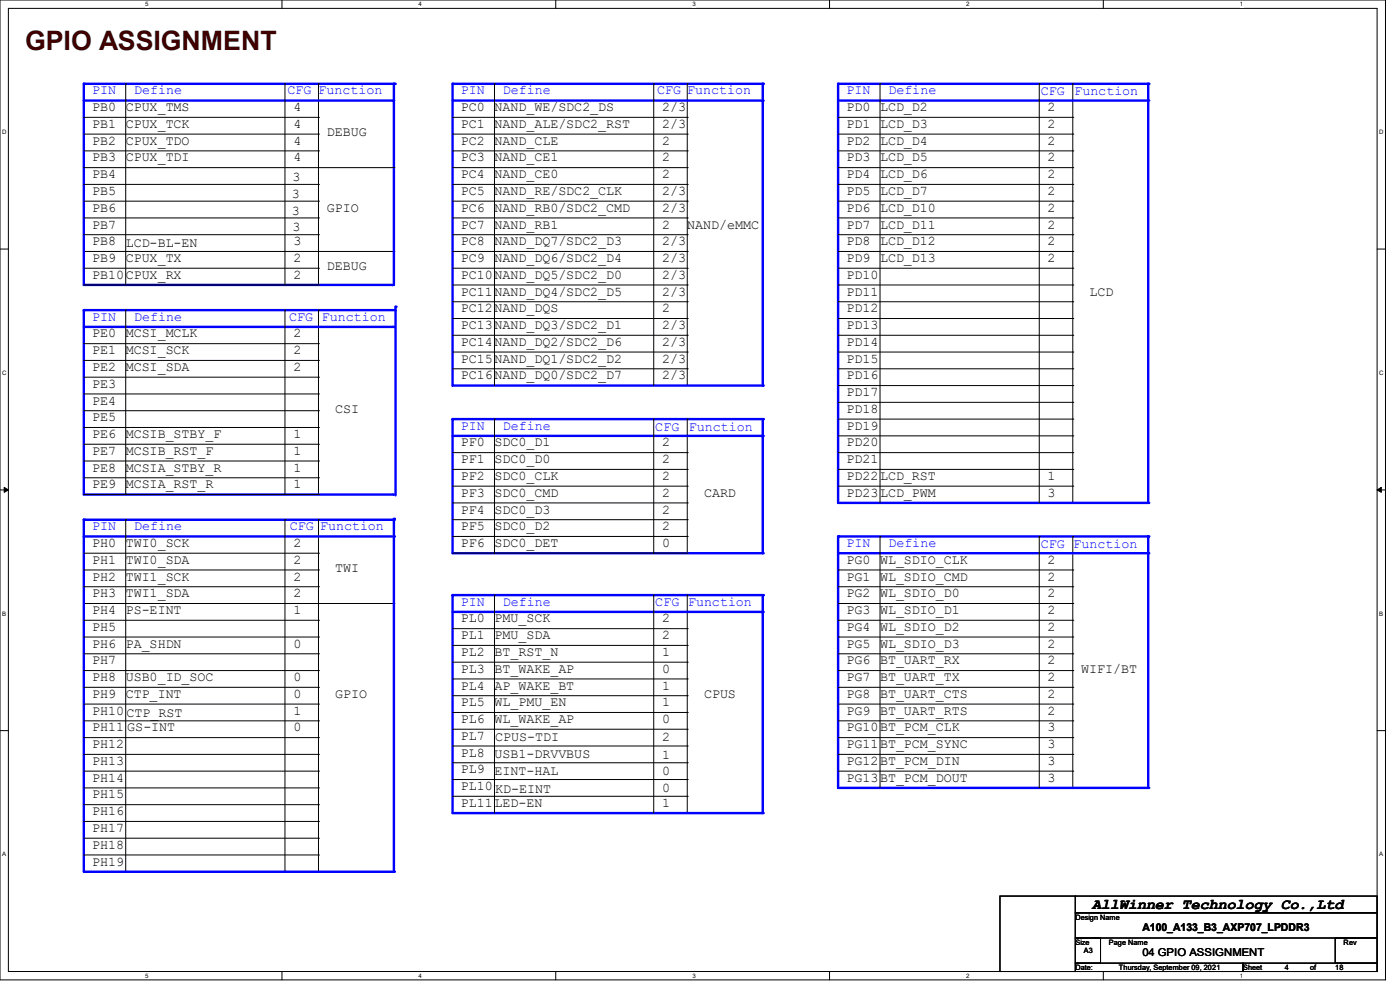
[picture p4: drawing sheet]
<svg xmlns="http://www.w3.org/2000/svg" width="297mm" height="210mm" viewBox="0 0 297 210" stroke-linecap="round" stroke-linejoin="round" font-family="sans-serif">
<path d="M0 0h293.9v207.9h-293.9zM1.8 1.8h290.3v204.3h-290.3z" fill="none" stroke="#000" stroke-width=".21"/>
<g fill="#fff">
<path d="M30.8 .2h.7v1.4h-.7z"/>
<path d="M30.8 206.2h.7v1.4h-.7z"/>
</g>
<path d="M59.8 0v1.8M59.8 206.1v1.8" fill="none" stroke="#000" stroke-width=".21"/>
<g fill="#fff">
<path d="M88.8 .2h.7v1.4h-.7z"/>
<path d="M88.8 206.2h.7v1.4h-.7z"/>
</g>
<path d="M117.9 0v1.8M117.9 206.1v1.8" fill="none" stroke="#000" stroke-width=".21"/>
<g fill="#fff">
<path d="M146.9 .2h.7v1.4h-.7z"/>
<path d="M146.9 206.2h.7v1.4h-.7z"/>
</g>
<path d="M176 0v1.8M176 206.1v1.8" fill="none" stroke="#000" stroke-width=".21"/>
<g fill="#fff">
<path d="M205 .2h.7v1.4h-.7z"/>
<path d="M205 206.2h.7v1.4h-.7z"/>
</g>
<path d="M234.1 0v1.8M234.1 206.1v1.8" fill="none" stroke="#000" stroke-width=".21"/>
<g fill="#fff">
<path d="M263.1 .2h.6v1.4h-.6z"/>
<path d="M263.1 206.2h.6v1.4h-.6z"/>
<path d="M.5 27.3h.9v1.4h-.9z"/>
<path d="M292.6 27.3h.9v1.4h-.9z"/>
<path d="M.5 78.4h.9v1.4h-.9z"/>
<path d="M292.6 78.4h.9v1.4h-.9z"/>
</g>
<path d="M0 52.8h1.8M292.1 52.8h1.8" fill="none" stroke="#000" stroke-width=".21"/>
<g fill="#fff">
<path d="M.5 129.5h.8v1.4h-.8z"/>
<path d="M292.6 129.5h.8v1.4h-.8z"/>
</g>
<path d="M0 103.9h1.8M292.1 103.9h1.8" fill="none" stroke="#000" stroke-width=".21"/>
<path d="M.9 103.4l.9 .5-.9 .5zM292.1 103.9l.9-.5v1z" fill="#000" stroke="#000" stroke-width=".21"/>
<g fill="#fff">
<path d="M.5 180.5h.8v1.4h-.8z"/>
<path d="M292.6 180.5h.8v1.4h-.8z"/>
</g>
<path d="M17.8 53.3h65.8M83.6 53.3h.1M17.8 128h65.8M83.6 128h.1M0 155h1.8M292.1 155h1.8" fill="none" stroke="#000" stroke-width=".21"/>
<path d="M96 17.8v64" fill="none" stroke="#00f" stroke-width=".51"/>
<circle cx="96" cy="17.8" r=".25" fill="#00f"/>
<path d="M96 17.8h65.8" fill="none" stroke="#00f" stroke-width=".51"/>
<circle cx="161.8" cy="17.8" r=".25" fill="#00f"/>
<path d="M161.8 17.8v64" fill="none" stroke="#00f" stroke-width=".51"/>
<circle cx="161.8" cy="17.8" r=".25" fill="#00f"/>
<g fill="none" stroke="#000" stroke-width=".21">
<path d="M145.8 17.8h.1M145.8 17.8v64M96 32h49.8M96 28.4h49.8M96 24.9h49.8M96 39.1h49.8M145.8 32h.1M145.8 28.4h.1M145.8 24.9h.1M145.8 39.1h.1M96 53.3h49.8M96 49.8h49.8"/>
<path d="M96 46.2h49.8M96 42.7h49.8M145.8 53.3h.1M145.8 49.8h.1M145.8 46.2h.1M145.8 42.7h.1"/>
</g>
<path d="M96 81.8h65.8" fill="none" stroke="#00f" stroke-width=".51"/>
<circle cx="161.8" cy="81.8" r=".25" fill="#00f"/>
<path d="M96 21.3h65.8" fill="none" stroke="#00f" stroke-width=".51"/>
<circle cx="161.8" cy="21.3" r=".25" fill="#00f"/>
<g fill="none" stroke="#000" stroke-width=".21">
<path d="M104.9 17.8h.1M104.9 17.8v64M138.7 17.8h.1M138.7 17.8v64M96 35.6h49.8M145.8 35.6h.1M96 56.9h49.8M145.8 56.9h.1M96 71.1h49.8M96 67.6h49.8M96 64h49.8M96 60.5h49.8"/>
<path d="M96 78.2h49.8M96 74.7h49.8M145.8 71.1h.1M145.8 67.6h.1M145.8 64h.1M145.8 60.5h.1M145.8 78.2h.1M145.8 74.7h.1"/>
</g>
<path d="M17.8 17.8v42.7" fill="none" stroke="#00f" stroke-width=".51"/>
<circle cx="17.8" cy="17.8" r=".25" fill="#00f"/>
<path d="M17.8 17.8h65.9" fill="none" stroke="#00f" stroke-width=".51"/>
<circle cx="83.7" cy="17.8" r=".25" fill="#00f"/>
<path d="M83.6 17.8v42.7" fill="none" stroke="#00f" stroke-width=".51"/>
<circle cx="83.6" cy="17.8" r=".25" fill="#00f"/>
<g fill="none" stroke="#000" stroke-width=".21">
<path d="M67.6 17.8h.1M67.6 17.8v42.7M17.8 32h49.8M17.8 28.4h49.8M17.8 24.9h49.8M17.8 39.1h49.8M67.6 32h.1M67.6 28.4h.1M67.6 24.9h.1M67.6 39.1h.1M17.8 49.8h49.8M17.8 46.2h49.8"/>
<path d="M17.8 42.7h49.8M67.6 49.8h.1M67.6 46.2h.1M67.6 42.7h.1"/>
</g>
<path d="M17.8 60.5h65.4" fill="none" stroke="#00f" stroke-width=".51"/>
<circle cx="83.2" cy="60.5" r=".25" fill="#00f"/>
<path d="M17.8 21.3h65.6" fill="none" stroke="#00f" stroke-width=".51"/>
<circle cx="83.4" cy="21.3" r=".25" fill="#00f"/>
<path d="M26.7 17.8h.1M26.7 17.8v42.7M60.5 17.8h.1M60.5 17.8v42.7M17.8 35.6h65.8M83.6 35.6h.1M17.8 56.9h49.8M67.6 56.9h.1M17.8 60.5h49.8M67.6 60.5h.1" fill="none" stroke="#000" stroke-width=".21"/>
<path d="M177.8 17.8v88.9" fill="none" stroke="#00f" stroke-width=".51"/>
<circle cx="177.8" cy="17.8" r=".25" fill="#00f"/>
<path d="M177.8 17.8h65.8" fill="none" stroke="#00f" stroke-width=".51"/>
<circle cx="243.6" cy="17.8" r=".25" fill="#00f"/>
<path d="M243.6 17.8v88.9" fill="none" stroke="#00f" stroke-width=".51"/>
<circle cx="243.6" cy="17.8" r=".25" fill="#00f"/>
<g fill="none" stroke="#000" stroke-width=".21">
<path d="M227.6 17.8h.1M227.6 17.8v88.9M177.8 32h49.8M177.8 28.4h49.8M177.8 24.9h49.8M177.8 39.1h49.8M227.6 32h.1M227.6 28.4h.1M227.6 24.9h.1M227.6 39.1h.1M177.8 53.3h49.8M177.8 49.8h49.8"/>
<path d="M177.8 46.2h49.8M177.8 42.7h49.8M227.6 53.3h.1M227.6 49.8h.1M227.6 46.2h.1M227.6 42.7h.1"/>
</g>
<path d="M177.8 106.7h65.8" fill="none" stroke="#00f" stroke-width=".51"/>
<circle cx="243.6" cy="106.7" r=".25" fill="#00f"/>
<path d="M177.8 21.3h65.8" fill="none" stroke="#00f" stroke-width=".51"/>
<circle cx="243.6" cy="21.3" r=".25" fill="#00f"/>
<g fill="none" stroke="#000" stroke-width=".21">
<path d="M186.7 17.8h.1M186.7 17.8v88.9M220.5 17.8h.1M220.5 17.8v88.9M177.8 35.6h49.8M227.6 35.6h.1M177.8 56.9h49.8M227.6 56.9h.1M177.8 71.1h49.8M177.8 67.6h49.8M177.8 64h49.8M177.8 60.5h49.8"/>
<path d="M177.8 78.2h49.8M177.8 74.7h49.8M227.6 71.1h.1M227.6 67.6h.1M227.6 64h.1M227.6 60.5h.1M227.6 78.2h.1M227.6 74.7h.1M177.8 81.8h49.8M177.8 85.3h49.8M177.8 88.9h49.8M177.8 92.5h49.8"/>
<path d="M177.8 96h49.8M177.8 99.6h49.8M227.6 81.8h.1M227.6 85.3h.1M227.6 88.9h.1M227.6 92.5h.1M227.6 96h.1M227.6 99.6h.1M177.8 103.1h49.8M227.6 103.1h.1"/>
</g>
<path d="M17.8 65.8v39.1" fill="none" stroke="#00f" stroke-width=".51"/>
<circle cx="17.8" cy="65.8" r=".25" fill="#00f"/>
<path d="M17.8 65.8h65.9" fill="none" stroke="#00f" stroke-width=".51"/>
<circle cx="83.7" cy="65.8" r=".25" fill="#00f"/>
<g fill="none" stroke="#000" stroke-width=".21">
<path d="M17.8 76.5h49.8M17.8 72.9h49.8M67.6 76.5h.1M67.6 72.9h.1M67.6 65.8h.1M67.6 65.8v39.1M17.8 80h49.8M17.8 97.8h49.8M17.8 94.2h49.8M17.8 90.7h49.8M17.8 87.1h49.8M67.6 80h.1"/>
<path d="M67.6 97.8h.1M67.6 94.2h.1M67.6 90.7h.1M67.6 87.1h.1M17.8 101.3h49.8M67.6 101.3h.1"/>
</g>
<path d="M17.8 104.9h65.6" fill="none" stroke="#00f" stroke-width=".51"/>
<circle cx="83.4" cy="104.9" r=".25" fill="#00f"/>
<path d="M17.8 69.3h65.6" fill="none" stroke="#00f" stroke-width=".51"/>
<circle cx="83.4" cy="69.3" r=".25" fill="#00f"/>
<path d="M26.7 65.8h.1M26.7 65.8v39.1M60.5 65.8h.1M60.5 65.8v39.1M17.8 83.6h49.8M67.6 83.6h.1M17.8 104.9h49.8M67.6 104.9h.1" fill="none" stroke="#000" stroke-width=".21"/>
<path d="M96 88.9v28.4" fill="none" stroke="#00f" stroke-width=".51"/>
<circle cx="96" cy="88.9" r=".25" fill="#00f"/>
<path d="M96 88.9h65.8" fill="none" stroke="#00f" stroke-width=".51"/>
<circle cx="161.8" cy="88.9" r=".25" fill="#00f"/>
<path d="M161.8 88.9v28.4" fill="none" stroke="#00f" stroke-width=".51"/>
<circle cx="161.8" cy="88.9" r=".25" fill="#00f"/>
<path d="M96 99.6h49.8M96 96h49.8M145.8 99.6h.1M145.8 96h.1M145.8 88.9h.1M145.8 88.9v28.4M96 103.1h49.8M96 113.8h49.8M96 110.2h49.8M145.8 103.1h.1M145.8 113.8h.1M145.8 110.2h.1" fill="none" stroke="#000" stroke-width=".21"/>
<path d="M96 117.3h65.8" fill="none" stroke="#00f" stroke-width=".51"/>
<circle cx="161.8" cy="117.3" r=".25" fill="#00f"/>
<path d="M96 92.5h65.8" fill="none" stroke="#00f" stroke-width=".51"/>
<circle cx="161.8" cy="92.5" r=".25" fill="#00f"/>
<path d="M104.9 88.9h.1M104.9 88.9v28.4M138.7 88.9h.1M138.7 88.9v28.4M96 117.3h49.8M96 106.7h49.8M145.8 117.3h.1M145.8 106.7h.1" fill="none" stroke="#000" stroke-width=".21"/>
<path d="M177.8 113.8v53.3" fill="none" stroke="#00f" stroke-width=".51"/>
<circle cx="177.8" cy="113.8" r=".25" fill="#00f"/>
<path d="M177.8 113.8h65.8" fill="none" stroke="#00f" stroke-width=".51"/>
<circle cx="243.6" cy="113.8" r=".25" fill="#00f"/>
<g fill="none" stroke="#000" stroke-width=".21">
<path d="M227.6 113.8h.1M227.6 113.8v53.3M177.8 128h49.8M177.8 124.5h49.8M177.8 120.9h49.8M177.8 138.7h49.8M177.8 135.1h49.8M227.6 128h.1M227.6 124.5h.1M227.6 120.9h.1M227.6 138.7h.1M227.6 135.1h.1"/>
<path d="M177.8 149.4h49.8M177.8 145.8h49.8M177.8 142.2h49.8M227.6 149.4h.1M227.6 145.8h.1M227.6 142.2h.1"/>
</g>
<path d="M177.8 167.1h65.8" fill="none" stroke="#00f" stroke-width=".51"/>
<circle cx="243.6" cy="167.1" r=".25" fill="#00f"/>
<path d="M177.8 117.3h65.8" fill="none" stroke="#00f" stroke-width=".51"/>
<circle cx="243.6" cy="117.3" r=".25" fill="#00f"/>
<g fill="none" stroke="#000" stroke-width=".21">
<path d="M186.7 113.8h.1M186.7 113.8v53.3M220.5 113.8h.1M220.5 113.8v53.3M177.8 131.6h49.8M227.6 131.6h.1M177.8 152.9h49.8M177.8 156.5h49.8M227.6 152.9h.1M227.6 156.5h.1M177.8 163.6h49.8M177.8 160h49.8"/>
<path d="M227.6 163.6h.1M227.6 160h.1"/>
</g>
<path d="M243.6 113.8v53.3" fill="none" stroke="#00f" stroke-width=".51"/>
<circle cx="243.6" cy="113.8" r=".25" fill="#00f"/>
<path d="M17.8 110.2v74.7" fill="none" stroke="#00f" stroke-width=".51"/>
<circle cx="17.8" cy="110.2" r=".25" fill="#00f"/>
<path d="M17.8 110.2h65.8" fill="none" stroke="#00f" stroke-width=".51"/>
<circle cx="83.6" cy="110.2" r=".25" fill="#00f"/>
<path d="M83.6 110.1v74.6" fill="none" stroke="#00f" stroke-width=".51"/>
<circle cx="83.6" cy="110.1" r=".25" fill="#00f"/>
<g fill="none" stroke="#000" stroke-width=".21">
<path d="M17.8 117.3h49.8M67.6 117.3h.1M67.6 110.2h.1M67.6 110.2v74.7M17.8 124.5h49.8M17.8 120.9h49.8M17.8 138.7h49.8M17.8 135.1h49.8M17.8 131.6h49.8M67.6 124.5h.1M67.6 120.9h.1M67.6 138.7h.1"/>
<path d="M67.6 135.1h.1M67.6 131.6h.1M17.8 145.8h49.8M17.8 142.2h49.8M67.6 145.8h.1M67.6 142.2h.1"/>
</g>
<path d="M17.8 113.8h65.8" fill="none" stroke="#00f" stroke-width=".51"/>
<circle cx="83.6" cy="113.8" r=".25" fill="#00f"/>
<g fill="none" stroke="#000" stroke-width=".21">
<path d="M26.7 110.2h.1M26.7 110.2v74.7M60.5 110.2h.1M60.5 110.2v74.7M17.8 149.4h49.8M17.8 156.5h49.8M17.8 152.9h49.8M67.6 149.4h.1M67.6 156.5h.1M67.6 152.9h.1M17.8 163.6h49.8M17.8 160h49.8"/>
<path d="M17.8 170.7h49.8M17.8 167.1h49.8M17.8 174.2h49.8M17.8 177.8h49.8M67.6 163.6h.1M67.6 160h.1M67.6 170.7h.1M67.6 167.1h.1M67.6 174.2h.1M67.6 177.8h.1M17.8 181.4h49.8M67.6 181.4h.1"/>
</g>
<path d="M17.8 184.9h65.8" fill="none" stroke="#00f" stroke-width=".51"/>
<circle cx="83.6" cy="184.9" r=".25" fill="#00f"/>
<path d="M96 126.2v46.3" fill="none" stroke="#00f" stroke-width=".51"/>
<circle cx="96" cy="126.2" r=".25" fill="#00f"/>
<path d="M96 126.2h65.8" fill="none" stroke="#00f" stroke-width=".51"/>
<circle cx="161.8" cy="126.2" r=".25" fill="#00f"/>
<g fill="none" stroke="#000" stroke-width=".21">
<path d="M96 136.9h49.8M96 133.3h49.8M145.8 136.9h.1M145.8 133.3h.1M145.8 126.2h.1M145.8 126.2v46.3M96 140.5h49.8M96 158.2h49.8M96 154.7h49.8M96 151.1h49.8M96 147.6h49.8M145.8 140.5h.1"/>
<path d="M145.8 158.2h.1M145.8 154.7h.1M145.8 151.1h.1M145.8 147.6h.1M96 161.8h49.8M145.8 161.8h.1"/>
</g>
<path d="M96 172.5h65.8" fill="none" stroke="#00f" stroke-width=".51"/>
<circle cx="161.8" cy="172.5" r=".25" fill="#00f"/>
<path d="M96 129.8h65.8" fill="none" stroke="#00f" stroke-width=".51"/>
<circle cx="161.8" cy="129.8" r=".25" fill="#00f"/>
<path d="M104.9 126.2h.1M104.9 126.2v46.3M138.7 126.2h.1M138.7 126.2v46.3M96 144h49.8M145.8 144h.1M96 165.4h49.8M96 168.9h49.8M145.8 165.4h.1M145.8 168.9h.1" fill="none" stroke="#000" stroke-width=".21"/>
<path d="M161.8 126.2v46.3" fill="none" stroke="#00f" stroke-width=".51"/>
<circle cx="161.8" cy="126.2" r=".25" fill="#00f"/>
<path d="M83.9 65.1v40" fill="none" stroke="#00f" stroke-width=".51"/>
<circle cx="83.9" cy="65.1" r=".25" fill="#00f"/>
<path d="M212.1 190.1h16v16h-16zM228.1 190.1h64v3.5h-64zM228.1 193.6h64v5.4h-64zM228.1 199h5.4v5.3h-5.4zM283.3 199h8.8v5.3h-8.8zM228.1 204.3h35.6v1.8h-35.6zM263.7 204.3h28.4v1.8h-28.4z" fill="none" stroke="#000" stroke-width=".21"/>
<text font-size="5.7" fill="#400000" x="5.3" y="10.6">GPIO ASSIGNMENT</text>
<text font-size="3.2" x="231.7" y="192.7">AllWinner Technology Co.,Ltd</text>
<g font-size="2.8" fill="#00f">
<text x="19.6" y="20">PIN</text>
<text x="28.4" y="20">Define</text>
<text x="61" y="20">CFG Function</text>
<text x="97.8" y="20">PIN</text>
<text x="106.7" y="20">Define</text>
<text x="139.4" y="20">CFG Function</text>
<text x="179.6" y="20">PIN</text>
<text x="188.5" y="20">Define</text>
<text x="220.8" y="20.2">CFG</text>
<text x="227.9" y="20.2">Function</text>
<text x="19.6" y="68">PIN</text>
<text x="28.4" y="68">Define</text>
<text x="61.3" y="68">CFG</text>
<text x="68.3" y="68">Function</text>
<text x="97.8" y="91.1">PIN</text>
<text x="106.7" y="91.1">Define</text>
<text x="139" y="91.5">CFG</text>
<text x="146.1" y="91.5">Function</text>
<text x="19.6" y="112.5">PIN</text>
<text x="28.4" y="112.5">Define</text>
<text x="61.5" y="112.5">CFG</text>
<text x="67.9" y="112.5">Function</text>
<text x="179.6" y="116">PIN</text>
<text x="188.5" y="116">Define</text>
<text x="220.8" y="116.2">CFG</text>
<text x="227.7" y="116.2">Function</text>
<text x="97.8" y="128.5">PIN</text>
<text x="106.7" y="128.5">Define</text>
<text x="139" y="128.5">CFG</text>
<text x="146" y="128.5">Function</text>
</g>
<g font-size="2.8">
<text x="19.6" y="23.6">PB0</text>
<text x="26.7" y="23.6">CPUX_TMS</text>
<text x="62.2" y="23.6">4</text>
<text x="97.8" y="23.6">PC0</text>
<text x="104.9" y="23.6">NAND_WE/SDC2_DS</text>
<text x="140.5" y="23.6">2/3</text>
<text x="179.6" y="23.6">PD0</text>
<text x="186.7" y="23.6">LCD_D2</text>
<text x="222.2" y="23.6">2</text>
<text x="19.6" y="27.1">PB1</text>
<text x="26.7" y="27.1">CPUX_TCK</text>
<text x="62.2" y="27.1">4</text>
<text x="69.3" y="28.9">DEBUG</text>
<text x="97.8" y="27.1">PC1</text>
<text x="104.9" y="27.1">NAND_ALE/SDC2_RST</text>
<text x="140.5" y="27.1">2/3</text>
<text x="179.6" y="27.1">PD1</text>
<text x="186.7" y="27.1">LCD_D3</text>
<text x="222.2" y="27.1">2</text>
<text x="19.6" y="34.2">PB3</text>
<text x="19.6" y="30.7">PB2</text>
<text x="26.7" y="30.7">CPUX_TDO</text>
<text x="26.7" y="34.2">CPUX_TDI</text>
<text x="62.2" y="34.2">4</text>
<text x="62.2" y="30.7">4</text>
<text x="97.8" y="34.2">PC3</text>
<text x="97.8" y="30.7">PC2</text>
<text x="104.9" y="30.7">NAND_CLE</text>
<text x="104.9" y="34.2">NAND_CE1</text>
<text x="140.5" y="34.2">2</text>
<text x="140.5" y="30.7">2</text>
<text x="179.6" y="34.2">PD3</text>
<text x="179.6" y="30.7">PD2</text>
<text x="186.7" y="30.7">LCD_D4</text>
<text x="186.7" y="34.2">LCD_D5</text>
<text x="222.2" y="34.2">2</text>
<text x="222.2" y="30.7">2</text>
<text x="19.6" y="41.4">PB5</text>
<text x="19.6" y="37.8">PB4</text>
<text x="61.9" y="41.9">3</text>
<text x="62.1" y="38.4">3</text>
<text x="97.8" y="41.4">PC5</text>
<text x="97.8" y="37.8">PC4</text>
<text x="104.9" y="41.4">NAND_RE/SDC2_CLK</text>
<text x="104.9" y="37.8">NAND_CE0</text>
<text x="140.5" y="37.8">2</text>
<text x="140.5" y="41.4">2/3</text>
<text x="179.6" y="41.4">PD5</text>
<text x="179.6" y="37.8">PD4</text>
<text x="186.7" y="41.4">LCD_D7</text>
<text x="186.7" y="37.8">LCD_D6</text>
<text x="222.2" y="37.8">2</text>
<text x="222.2" y="41.4">2</text>
<text x="19.6" y="44.9">PB6</text>
<text x="61.9" y="45.6">3</text>
<text x="69.3" y="44.9">GPIO</text>
<text x="97.8" y="44.9">PC6</text>
<text x="104.9" y="44.9">NAND_RB0/SDC2_CMD</text>
<text x="140.5" y="44.9">2/3</text>
<text x="179.6" y="44.9">PD6</text>
<text x="186.7" y="44.9">LCD_D10</text>
<text x="222.2" y="44.9">2</text>
<text x="19.6" y="52">PB8</text>
<text x="19.6" y="48.5">PB7</text>
<text x="26.7" y="52.4">LCD-BL-EN</text>
<text x="62.1" y="49">3</text>
<text x="62.2" y="52">3</text>
<text x="97.8" y="52">PC8</text>
<text x="97.8" y="48.5">PC7</text>
<text x="104.9" y="52">NAND_DQ7/SDC2_D3</text>
<text x="104.9" y="48.5">NAND_RB1</text>
<text x="140.5" y="52">2/3</text>
<text x="140.5" y="48.5">2</text>
<text x="145.8" y="48.5">NAND/eMMC</text>
<text x="179.6" y="52">PD8</text>
<text x="179.6" y="48.5">PD7</text>
<text x="186.7" y="52">LCD_D12</text>
<text x="186.7" y="48.5">LCD_D11</text>
<text x="222.2" y="48.5">2</text>
<text x="222.2" y="52">2</text>
<text x="19.6" y="59.1">PB10</text>
<text x="19.6" y="55.6">PB9</text>
<text x="26.7" y="59.1">CPUX_RX</text>
<text x="26.7" y="55.6">CPUX_TX</text>
<text x="62.2" y="59.1">2</text>
<text x="62.2" y="55.6">2</text>
<text x="69.3" y="57.4">DEBUG</text>
<text x="97.8" y="59.1">PC10NAND_DQ5/SDC2_D0</text>
<text x="97.8" y="55.6">PC9</text>
<text x="104.9" y="55.6">NAND_DQ6/SDC2_D4</text>
<text x="140.5" y="59.1">2/3</text>
<text x="140.5" y="55.6">2/3</text>
<text x="179.6" y="59.1">PD10</text>
<text x="179.6" y="55.6">PD9</text>
<text x="186.7" y="55.6">LCD_D13</text>
<text x="222.2" y="55.6">2</text>
<text x="97.8" y="62.7">PC11NAND_DQ4/SDC2_D5</text>
<text x="140.5" y="62.7">2/3</text>
<text x="179.6" y="62.7">PD11</text>
<text x="231.1" y="62.7">LCD</text>
<text x="19.6" y="71.6">PE0</text>
<text x="26.7" y="71.6">MCSI_MCLK</text>
<text x="62.2" y="71.6">2</text>
<text x="97.8" y="69.8">PC13NAND_DQ3/SDC2_D1</text>
<text x="97.8" y="66.3">PC12NAND_DQS</text>
<text x="140.5" y="69.8">2/3</text>
<text x="140.5" y="66.3">2</text>
<text x="179.6" y="69.8">PD13</text>
<text x="179.6" y="66.3">PD12</text>
<text x="19.6" y="75.1">PE1</text>
<text x="26.7" y="75.1">MCSI_SCK</text>
<text x="62.2" y="75.1">2</text>
<text x="97.8" y="76.9">PC15NAND_DQ1/SDC2_D2</text>
<text x="97.8" y="73.4">PC14NAND_DQ2/SDC2_D6</text>
<text x="140.5" y="76.9">2/3</text>
<text x="140.5" y="73.4">2/3</text>
<text x="179.6" y="76.9">PD15</text>
<text x="179.6" y="73.4">PD14</text>
<text x="19.6" y="82.3">PE3</text>
<text x="19.6" y="78.7">PE2</text>
<text x="26.7" y="78.7">MCSI_SDA</text>
<text x="62.2" y="78.7">2</text>
<text x="97.8" y="80.5">PC16NAND_DQ0/SDC2_D7</text>
<text x="140.5" y="80.5">2/3</text>
<text x="179.6" y="80.5">PD16</text>
<text x="19.6" y="89.4">PE5</text>
<text x="19.6" y="85.8">PE4</text>
<text x="71.1" y="87.6">CSI</text>
<text x="179.6" y="84">PD17</text>
<text x="179.6" y="87.6">PD18</text>
<text x="19.6" y="92.9">PE6</text>
<text x="26.7" y="92.9">MCSIB_STBY_F</text>
<text x="62.2" y="92.9">1</text>
<text x="97.8" y="94.7">PF0</text>
<text x="104.9" y="94.7">SDC0_D1</text>
<text x="140.5" y="94.7">2</text>
<text x="179.6" y="91.1">PD19</text>
<text x="179.6" y="94.7">PD20</text>
<text x="19.6" y="100">PE8</text>
<text x="19.6" y="96.5">PE7</text>
<text x="26.7" y="96.5">MCSIB_RST_F</text>
<text x="26.7" y="100">MCSIA_STBY_R</text>
<text x="62.2" y="100">1</text>
<text x="62.2" y="96.5">1</text>
<text x="97.8" y="101.8">PF2</text>
<text x="97.8" y="98.3">PF1</text>
<text x="104.9" y="98.3">SDC0_D0</text>
<text x="104.9" y="101.8">SDC0_CLK</text>
<text x="140.5" y="101.8">2</text>
<text x="140.5" y="98.3">2</text>
<text x="179.6" y="98.3">PD21</text>
<text x="179.6" y="101.8">PD22LCD_RST</text>
<text x="222.2" y="101.8">1</text>
<text x="19.6" y="103.6">PE9</text>
<text x="26.7" y="103.6">MCSIA_RST_R</text>
<text x="62.2" y="103.6">1</text>
<text x="97.8" y="105.4">PF3</text>
<text x="104.9" y="105.4">SDC0_CMD</text>
<text x="140.5" y="105.4">2</text>
<text x="149.3" y="105.4">CARD</text>
<text x="179.6" y="105.4">PD23LCD_PWM</text>
<text x="222.2" y="105.4">3</text>
<text x="97.8" y="112.5">PF5</text>
<text x="97.8" y="108.9">PF4</text>
<text x="104.9" y="112.5">SDC0_D2</text>
<text x="104.9" y="108.9">SDC0_D3</text>
<text x="140.5" y="112.5">2</text>
<text x="140.5" y="108.9">2</text>
<text x="19.6" y="119.6">PH1</text>
<text x="19.6" y="116">PH0</text>
<text x="26.7" y="119.6">TWI0_SDA</text>
<text x="26.7" y="116">TWI0_SCK</text>
<text x="62.2" y="119.6">2</text>
<text x="62.2" y="116">2</text>
<text x="97.8" y="116">PF6</text>
<text x="104.9" y="116">SDC0_DET</text>
<text x="140.5" y="116">0</text>
<text x="179.6" y="119.6">PG0</text>
<text x="186.7" y="119.6">WL_SDIO_CLK</text>
<text x="222.2" y="119.6">2</text>
<text x="19.6" y="123.1">PH2</text>
<text x="26.7" y="123.1">TWI1_SCK</text>
<text x="62.2" y="123.1">2</text>
<text x="71.1" y="121.4">TWI</text>
<text x="179.6" y="123.1">PG1</text>
<text x="186.7" y="123.1">WL_SDIO_CMD</text>
<text x="222.2" y="123.1">2</text>
<text x="19.6" y="126.7">PH3</text>
<text x="19.6" y="130.3">PH4</text>
<text x="26.7" y="126.7">TWI1_SDA</text>
<text x="26.7" y="130.3">PS-EINT</text>
<text x="62.2" y="126.7">2</text>
<text x="62.2" y="130.3">1</text>
<text x="179.6" y="130.3">PG3</text>
<text x="179.6" y="126.7">PG2</text>
<text x="186.7" y="126.7">WL_SDIO_D0</text>
<text x="186.7" y="130.3">WL_SDIO_D1</text>
<text x="222.2" y="130.3">2</text>
<text x="222.2" y="126.7">2</text>
<text x="19.6" y="137.4">PH6</text>
<text x="19.6" y="133.8">PH5</text>
<text x="26.7" y="137.4">PA_SHDN</text>
<text x="62.2" y="137.4">0</text>
<text x="97.8" y="135.6">PL1</text>
<text x="97.8" y="132">PL0</text>
<text x="104.9" y="135.6">PMU_SDA</text>
<text x="104.9" y="132">PMU_SCK</text>
<text x="140.5" y="135.6">2</text>
<text x="140.5" y="132">2</text>
<text x="179.6" y="137.4">PG5</text>
<text x="179.6" y="133.8">PG4</text>
<text x="186.7" y="137.4">WL_SDIO_D3</text>
<text x="186.7" y="133.8">WL_SDIO_D2</text>
<text x="222.2" y="137.4">2</text>
<text x="222.2" y="133.8">2</text>
<text x="19.6" y="140.9">PH7</text>
<text x="97.8" y="142.7">PL3</text>
<text x="97.8" y="139.1">PL2</text>
<text x="104.9" y="139.1">BT_RST_N</text>
<text x="104.9" y="142.7">BT_WAKE_AP</text>
<text x="140.5" y="142.7">0</text>
<text x="140.5" y="139.1">1</text>
<text x="179.6" y="140.9">PG6</text>
<text x="186.7" y="140.9">BT_UART_RX</text>
<text x="222.2" y="140.9">2</text>
<text x="229.4" y="142.7">WIFI/BT</text>
<text x="19.6" y="144.5">PH8</text>
<text x="19.6" y="148">PH9</text>
<text x="26.7" y="148">CTP_INT</text>
<text x="26.7" y="144.5">USB0_ID_SOC</text>
<text x="62.2" y="144.5">0</text>
<text x="62.2" y="148">0</text>
<text x="71.1" y="148">GPIO</text>
<text x="97.8" y="149.8">PL5</text>
<text x="97.8" y="146.3">PL4</text>
<text x="104.9" y="149.8">WL_PMU_EN</text>
<text x="104.9" y="146.3">AP_WAKE_BT</text>
<text x="140.5" y="149.8">1</text>
<text x="140.5" y="146.3">1</text>
<text x="149.3" y="148">CPUS</text>
<text x="179.6" y="148">PG8</text>
<text x="179.6" y="144.5">PG7</text>
<text x="186.7" y="148">BT_UART_CTS</text>
<text x="186.7" y="144.5">BT_UART_TX</text>
<text x="222.2" y="148">2</text>
<text x="222.2" y="144.5">2</text>
<text x="19.6" y="155.2">PH11</text>
<text x="19.6" y="151.6">PH10</text>
<text x="26.8" y="152.1">CTP_RST</text>
<text x="27" y="155.2">GS-INT</text>
<text x="62.2" y="151.6">1</text>
<text x="62.2" y="155.2">0</text>
<text x="97.8" y="153.4">PL6</text>
<text x="104.9" y="153.4">WL_WAKE_AP</text>
<text x="140.5" y="153.4">0</text>
<text x="179.6" y="155.2">PG10BT_PCM_CLK</text>
<text x="179.6" y="151.6">PG9</text>
<text x="186.7" y="151.6">BT_UART_RTS</text>
<text x="222.2" y="155.2">3</text>
<text x="222.2" y="151.6">2</text>
<text x="19.6" y="158.7">PH12</text>
<text x="97.8" y="160.5">PL8</text>
<text x="97.8" y="156.9">PL7</text>
<text x="104.9" y="160.8">USB1-DRVVBUS</text>
<text x="105.1" y="157.3">CPUS-TDI</text>
<text x="140.5" y="161">1</text>
<text x="140.5" y="157.3">2</text>
<text x="179.6" y="158.7">PG11BT_PCM_SYNC</text>
<text x="222.2" y="158.7">3</text>
<text x="19.6" y="162.3">PH13</text>
<text x="19.6" y="165.8">PH14</text>
<text x="97.8" y="167.6">PL10</text>
<text x="97.8" y="164">PL9</text>
<text x="104.9" y="164.4">EINT-HAL</text>
<text x="140.5" y="164.4">0</text>
<text x="140.5" y="167.9">0</text>
<text x="179.6" y="165.8">PG13BT_PCM_DOUT</text>
<text x="179.6" y="162.3">PG12BT_PCM_DIN</text>
<text x="222.2" y="165.8">3</text>
<text x="222.2" y="162.3">3</text>
<text x="19.6" y="172.9">PH16</text>
<text x="19.6" y="169.4">PH15</text>
<text x="97.8" y="171.2">PL11LED-EN</text>
<text x="105.1" y="168.1">KD-EINT</text>
<text x="140.5" y="171.2">1</text>
<text x="19.6" y="176.5">PH17</text>
<text x="19.6" y="180">PH18</text>
<text x="19.6" y="183.6">PH19</text>
</g>
<g font-size="2.3">
<text x="242.3" y="197.5">A100_A133_B3_AXP707_LPDDR3</text>
<text x="242.3" y="202.8">04 GPIO ASSIGNMENT</text>
</g>
<g font-size="1.6">
<text x="228.1" y="195.1">Design Name</text>
<text x="228.1" y="200.4">Size</text>
<text x="229.9" y="202.2">A3</text>
<text x="235.3" y="200.4">Page Name</text>
<text x="285" y="200.4">Rev</text>
<text x="228.1" y="205.7">Date:</text>
<text x="237.4" y="205.7">Thursday, September 09, 2021</text>
<text x="263.7" y="205.7">Sheet</text>
<text x="272.6" y="205.7">4</text>
<text x="277.9" y="205.7">of</text>
<text x="283.3" y="205.7">18</text>
</g>
<g font-size="1.3">
<text x="30.8" y="1.3">5</text>
<text x="88.8" y="1.3">4</text>
<text x="146.9" y="1.3">3</text>
<text x="205" y="1.3">2</text>
<text x="263.1" y="1.3">1</text>
<text x=".5" y="28.4">D</text>
<text x="292.6" y="28.4">D</text>
<text x=".5" y="79.5">C</text>
<text x="292.6" y="79.5">C</text>
<text x=".5" y="130.6">B</text>
<text x="292.6" y="130.6">B</text>
<text x=".5" y="181.7">A</text>
<text x="292.6" y="181.7">A</text>
<text x="30.8" y="207.4">5</text>
<text x="88.8" y="207.4">4</text>
<text x="146.9" y="207.4">3</text>
<text x="205" y="207.4">2</text>
<text x="263.1" y="207.4">1</text>
</g>
</svg>
